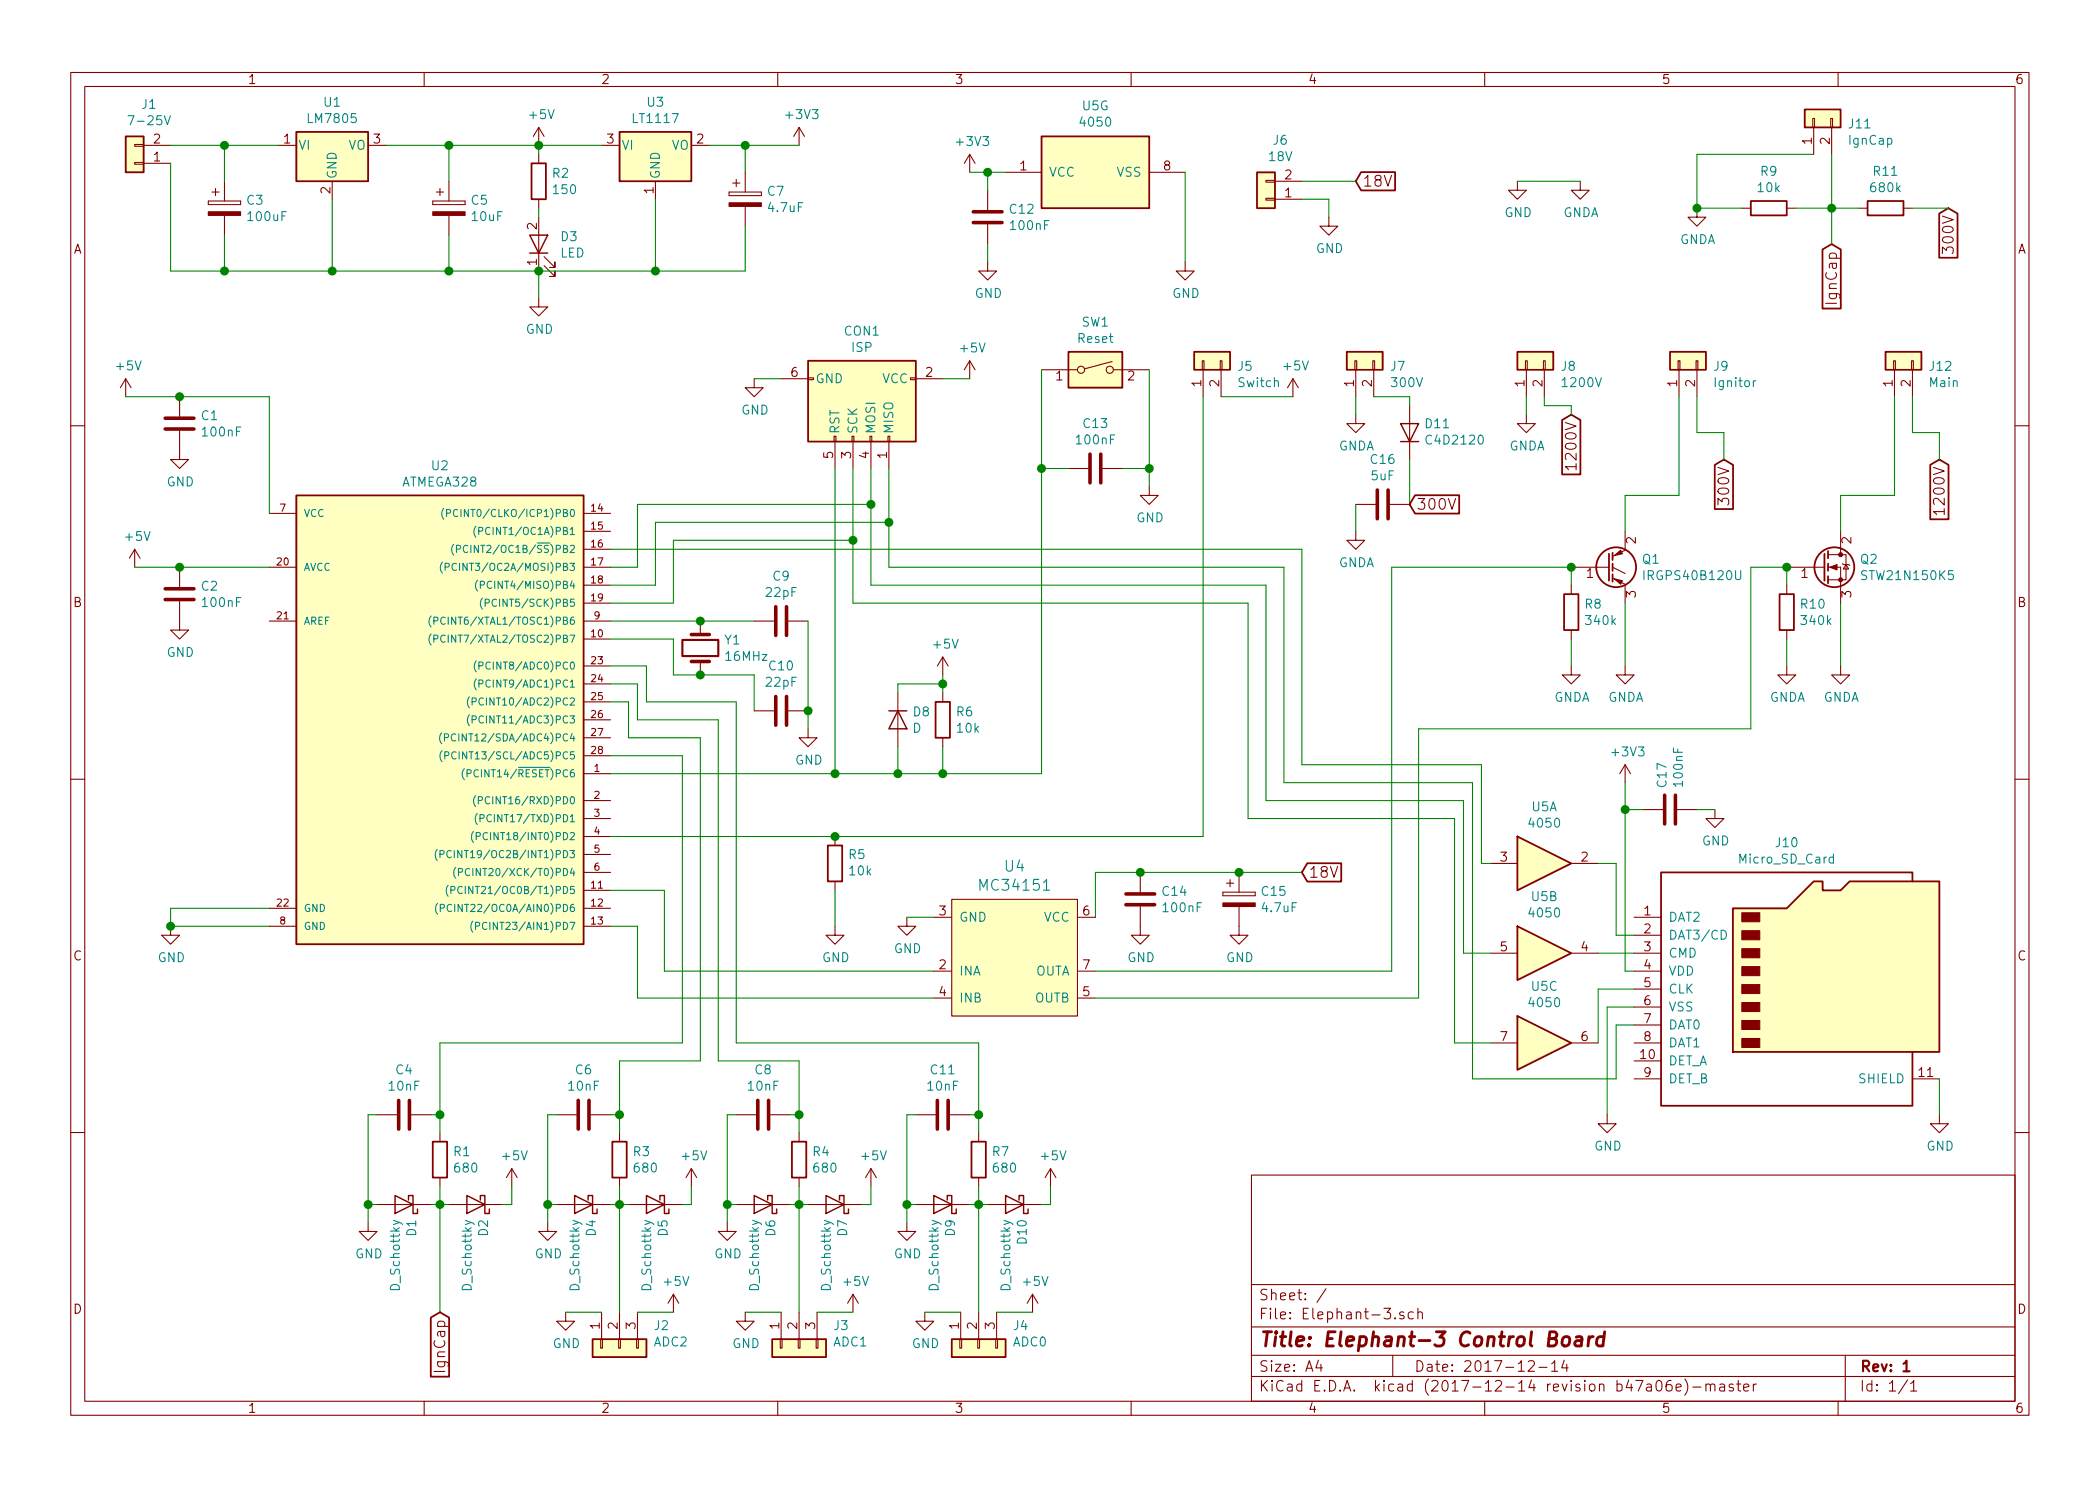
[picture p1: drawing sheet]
<svg xmlns="http://www.w3.org/2000/svg" width="297mm" height="210mm" viewBox="0 0 297 210" stroke-linecap="round" stroke-linejoin="round" font-family="sans-serif">
<g fill="none" stroke="#840000" stroke-width=".15">
<path d="M10 10.3h277v189.9h-277zM12 12.2h273v186.1h-273zM60 10.3v1.9M76.2 18l-.8 1.3M76.2 18v2.6M76.2 18l.8 1.3M110 10.3v1.9M113 18v2.6M113 18l-.7 1.3M113 18l.8 1.3M160 10.3v1.9M210 10.3v1.9"/>
<path d="M256.4 16.8h.3v1.2h-.3zM256.5 18v3.8M259 16.8h.2v1.2h-.2zM259.1 18v3.8M260 10.3v1.9M19 20.4h1.3v.3h-1.3zM19 23h1.3v.2h-1.3zM20.3 23.1h3.8M20.3 20.6h3.8M29.5 28.4v.6zM29.5 29h4.5zM29.5 28.4h4.5z"/>
<path d="M30 27.2h1M30.5 26.7v1M31.7 25.6v2.8M31.7 30.5v2.8M34 28.4v.6zM39.4 20.6h2.5M47 25.6v2.6M52.1 20.6h2.5M61.2 28.4v.6zM61.2 29h4.6zM61.2 28.4h4.6zM61.7 27.2h1"/>
<path d="M62.2 26.7v1M63.5 25.6v2.8M63.5 30.5v2.8M65.8 28.4v.6zM76.2 21.8v1.3M76.2 28.2v1.3M76.2 30.7v7.6M77 37.6l1.5 1.5v-.8v.8h-.8M77 36.3l1.5 1.5v-.7v.7h-.8M85.1 20.6h2.5M92.7 25.6v2.6M97.8 20.6h2.5"/>
<path d="M103.1 27.2v.5zM103.1 27.7h4.6zM103.1 27.2h4.6zM103.6 25.9h1M104.1 25.4v1M105.4 24.4v2.8M105.4 29.2v2.8M107.7 27.2v.5zM137.2 21.8v2.6M137.2 21.8l-.8 1.3M137.2 21.8l.7 1.3M139.7 37.1v1.2h1.3l-1.3 1.3-1.3-1.3h1.3"/>
<path d="M139.7 26.9v2.8M139.7 31.7v2.8M142.2 24.4h5.1M162.6 24.4h5M167.6 37.1v1.2h1.3l-1.3 1.3-1.2-1.3h1.2M179.1 25.5h1.2v.3h-1.2zM179.1 28.1h1.2v.2h-1.2zM180.3 28.2h3.8M180.3 25.6h3.8M188 30.7v1.3h1.2l-1.2 1.3-1.3-1.3h1.3M214.6 25.6v1.3h1.3l-1.3 1.3-1.2-1.3h1.2M223.5 25.6v1.3h1.3l-1.3 1.3-1.3-1.3h1.3"/>
<path d="M240 29.5v1.2h1.3l-1.3 1.3-1.2-1.3h1.2M246.4 29.5h1.2M252.7 29.5h1.3M262.9 29.5h1.3M269.2 29.5h1.3M17.8 53.6l-.8 1.3M17.8 53.6v2.5M17.8 53.6l.7 1.3M25.4 56.1v2.8M76.2 42.2v1.2h1.3l-1.3 1.3-1.3-1.3h1.3M106.7 53.6v1.3h1.2l-1.2 1.2-1.3-1.2h1.3M110.5 53.6h3.8"/>
<path d="M114.3 53.5h.8v.2h-.8zM128.8 53.5h.7v.2h-.7zM129.5 53.6h3.8M137.2 51l-.8 1.3M137.2 51v2.6M137.2 51l.7 1.3M147.3 52.3h5.1M157.3 51.1l-3.9 1.1M157.5 52.3h5.1M170.1 51h.2v1.3h-.2zM170.2 52.3v3.8M172.6 51h.2v1.3h-.2z"/>
<path d="M172.7 52.3v3.8M182.9 53.6l-.8 1.3M182.9 53.6v2.5M182.9 53.6l.7 1.3M191.6 51h.3v1.3h-.3zM191.8 58.7v1.2h1.2l-1.2 1.3-1.3-1.3h1.3M191.8 52.3v3.8M194.2 51h.2v1.3h-.2zM194.3 52.3v3.8M199.4 57.4v7.6M215.8 51h.2v1.3h-.2zM215.9 58.7v1.2h1.3l-1.3 1.3-1.3-1.3h1.3"/>
<path d="M215.9 52.3v3.8M218.3 51h.3v1.3h-.3zM218.4 52.3v3.8M237.4 51h.2v1.3h-.2zM237.5 52.3v3.8M239.9 51h.3v1.3h-.3zM240 52.3v3.8M267.8 51h.3v1.3h-.3zM268 52.3v3.8M270.4 51h.2v1.3h-.2zM270.5 52.3v3.8M10 60.2h2"/>
<path d="M19 77.7l-.7 1.3M19 77.7v2.6M19 77.7l.8 1.3M25.4 61v4h1.3l-1.3 1.3-1.3-1.3h1.3M38.1 72.6h3.8M82.5 72.6h3.9M82.5 75.2h3.9M82.5 77.7h3.9M118 61.7h.2v.8h-.2zM118.1 62.5v3.8M120.5 61.7h.3v.8h-.3zM120.6 62.5v3.8"/>
<path d="M123.1 61.7h.2v.8h-.2zM123.2 62.5v3.8M125.6 61.7h.3v.8h-.3zM125.7 62.5v3.8M151.1 66.3h2.8M156 66.3h2.7M162.6 68.8v1.3h1.2l-1.2 1.3-1.3-1.3h1.3M191.8 75.2v1.2h1.2l-1.2 1.3-1.3-1.3h1.3M191.8 71.4h2.8M196.6 71.4h2.8M222.9 66h-1.5l.4 .5M222.9 65.6v.9"/>
<path d="M229.9 77.8l-1.8 .9M229.9 75.2v2.5M258.6 78.5h1.7M260.3 78.5h.8v3.5h-2.5M260.3 75.2v3.3M260.6 79.8l.1 .1h.8l.1 .1M261.1 79.9l.4 .6h-.8zM275 72.4h-1.5l.4 .4M275 72v.8M285 60.2h2M25.4 85.1v4h1.3l-1.3 1.3-1.3-1.3h1.3M25.4 80.3v2.8"/>
<path d="M38.1 87.9h3.8M38.1 80.3h3.8M82.5 87.9h3.9M82.5 90.4h3.9M82.5 80.3h3.9M82.5 94.2h3.9M82.5 96.8h3.9M82.5 99.3h3.9M82.5 82.8h3.9M82.5 85.3h3.9M99.1 87.9v1.9M99.1 93.6v1.9"/>
<path d="M106.7 87.9h2.8M111.5 87.9h2.8M127 98v7.7M133.3 93v2.5M133.3 98v1.3M133.3 93l-.7 1.2M133.3 93l.8 1.2M222.2 94.2v1.3h1.3l-1.3 1.3-1.2-1.3h1.2M222.2 80.3h5.4M222.2 82.8v1.3M222.2 89.1v1.3M228.1 81.8l1.8 .9"/>
<path d="M228.1 80.3l1.8 .8M229.9 94.2v1.3h1.2l-1.2 1.3-1.3-1.3h1.3M229.9 82.8v2.5M252.7 94.2v1.3h1.3l-1.3 1.3-1.2-1.3h1.2M252.7 80.3h5.1M252.7 82.8v1.3M252.7 89.1v1.3M257.9 80.3h.2M258.6 80.3h1.7v5M260.3 94.2v1.3h1.3l-1.3 1.3-1.2-1.3h1.2M10 110.3h2M82.5 109.5h3.9"/>
<path d="M82.5 113.3h3.9M82.5 115.8h3.9M82.5 118.4h3.9M82.5 101.8h3.9M82.5 104.4h3.9M82.5 106.9h3.9M106.7 100.6h2.8M111.5 100.6h2.8M114.3 103.1v1.3h1.3l-1.3 1.3-1.3-1.3h1.3M118.1 118.4v1.2M133.3 104.4v1.3M229.9 108.2v2.5"/>
<path d="M229.9 108.2l-.8 1.3M229.9 108.2l.7 1.3M232.4 114.5h2.8M237.2 114.5h2.8M242.6 114.5v1.3h1.2l-1.2 1.3-1.3-1.3h1.3M285 110.3h2M24.1 131.1v1.2h1.3l-1.3 1.3-1.2-1.3h1.2M38.1 131.1h3.8M38.1 128.5h3.8M82.5 120.9h3.9M82.5 123.4h3.9M82.5 131.1h3.9"/>
<path d="M82.5 126h3.9M82.5 128.5h3.9M118.1 131.1v1.2h1.3l-1.3 1.3-1.3-1.3h1.3M118.1 124.7v1.3M128.3 129.8v1.3h1.2l-1.2 1.2-1.3-1.2h1.3M132.1 137.4h2.5M132.1 129.8h2.5M134.6 127.2h17.8v16.6h-17.8zM152.4 137.4h2.5M152.4 129.8h2.5M161.3 128.3v4h1.3l-1.3 1.3-1.3-1.3h1.3M161.3 123.4v2.8"/>
<path d="M173 126.2v.5zM173 126.7h4.5zM173 126.2h4.5zM173.5 125h1M174 124.5v1M175.3 128.3v4h1.2l-1.2 1.3-1.3-1.3h1.3M175.3 123.4v2.8M177.5 126.2v.5zM210.8 122.2h3.8M210.8 134.9h3.8M222.2 122.2h3.9M222.2 134.9h3.9"/>
<path d="M231.1 137.4h3.8M231.1 129.8h3.8M231.1 134.9h3.8M231.1 132.3h3.8M231.1 139.9h3.8M53.3 157.7h2.8M58.2 157.7h2.8M78.7 157.7h2.8M83.6 157.7h2.8M104.1 157.7h2.8M109 157.7h2.8M129.5 157.7h2.8"/>
<path d="M132.1 141.2h2.5M134.4 157.7h2.8M152.4 141.2h2.5M210.8 147.6h3.8M222.2 147.6h3.9M227.3 157.7v1.3h1.3l-1.3 1.3-1.2-1.3h1.2M231.1 147.6h3.8M231.1 142.5h3.8M231.1 145h3.8M231.1 152.6h3.8M231.1 150.1h3.8M270.5 152.6h3.8"/>
<path d="M274.3 157.7v1.3h1.3l-1.3 1.3-1.3-1.3h1.3M10 160.2h2M52.1 173v1.2h1.2l-1.2 1.3-1.3-1.3h1.3M53.3 170.4h7.7M62.2 160.3v1.2M62.2 166.6v1.3M63.5 170.4h7.6M72.4 165.3l-.8 1.3M72.4 165.3v2.6M72.4 165.3l.8 1.3M77.5 173v1.2h1.2l-1.2 1.3-1.3-1.3h1.3M78.7 170.4h7.7"/>
<path d="M87.6 160.3v1.2M87.6 166.6v1.3M88.9 170.4h7.6M97.8 165.3l-.8 1.3M97.8 165.3v2.6M97.8 165.3l.8 1.3M102.9 173v1.2h1.2l-1.2 1.3-1.3-1.3h1.3M104.1 170.4h7.7M113 160.3v1.2M113 166.6v1.3M114.3 170.4h7.6M123.2 165.3v2.6"/>
<path d="M123.2 165.3l-.8 1.3M123.2 165.3l.8 1.3M128.3 173v1.2h1.2l-1.2 1.3-1.3-1.3h1.3M129.5 170.4h7.7M138.4 160.3v1.2M138.4 166.6v1.3M139.7 170.4h7.6M148.6 165.3l-.8 1.3M148.6 165.3v2.6M148.6 165.3l.8 1.3M177 166.3h108v32h-108zM285 160.2h2"/>
<path d="M60 198.3v1.9M80 185.7v1.2h1.3l-1.3 1.3-1.3-1.3h1.3M85 189.5h.2v1.2h-.2zM85.1 185.7v3.8M87.5 189.5h.3v1.2h-.3zM87.6 185.7v3.8M90 189.5h.3v1.2h-.3zM90.2 185.7v3.8M95.2 183.1l-.7 1.3M95.2 183.1v2.6M95.2 183.1l.8 1.3M105.4 185.7v1.2h1.3l-1.3 1.3-1.3-1.3h1.3"/>
<path d="M110 198.3v1.9M110.4 189.5h.2v1.2h-.2zM110.5 185.7v3.8M112.9 189.5h.3v1.2h-.3zM113 185.7v3.8M115.4 189.5h.3v1.2h-.3zM115.6 185.7v3.8M120.6 183.1v2.6M120.6 183.1l-.7 1.3M120.6 183.1l.8 1.3M130.8 185.7v1.2h1.3l-1.3 1.3-1.3-1.3h1.3M135.8 189.5h.2v1.2h-.2z"/>
<path d="M135.9 185.7v3.8M138.3 189.5h.3v1.2h-.3zM138.4 185.7v3.8M140.8 189.5h.3v1.2h-.3zM141 185.7v3.8M146 183.1l-.7 1.3M146 183.1v2.6M146 183.1l.8 1.3M160 198.3v1.9M177 194.8h108M177 191.8h108M177 187.8h108"/>
<path d="M177 181.8h108M186.5 192.5l-.4 1h1M186.8 193v1M187.6 182.3l-1.3 2M197 191.8v3M197.3 186.5h.1l-.1 .1v-.1v.1M198.6 185.7a.37 .37 0 0 0-.6 .1v.1a.54 .54 0 0 0 .6 .3v.1v.2l-.2 .1-.4-.1M199.9 185.7l-.4-.1-.3 .3 .1 .6 .2 .1 .4-.1M200.6 185.7a.38 .38 0 0 1 .6 .1v.8M200.6 185.1v1.5M210 198.3v1.9M216.2 192.7l.2-.2 .5 .1a.4 .4 0 0 1 .1 .6l-.9 .8h.9"/>
<path d="M217.7 193.5h1.1M219.5 193l.4-.5v1.5M219.5 194h.8M221.3 192.5l-.4 1h.9M221.6 193v1M232.9 195.9l.2-.1 .4 .1 .1 .9M233.6 196.2l-.5 .1-.2 .2v.2l.2 .1 .5-.1M234.4 195.4a.37 .37 0 0 1 .6 .2l.1 .3a.72 .72 0 0 1-.4 .9l-.3-.1a1.14 1.14 0 0 1 0-1.3zM236.4 195.3a.59 .59 0 0 0-.7 .7v.7a.48 .48 0 0 0 .8-.2l-.1-.5a.51 .51 0 0 0-.7 0v.2M237.1 196.3l.7-.1-.1-.3-.4-.1-.2 .2 .1 .7 .1 .1 .4-.1M238.3 195.1a1.71 1.71 0 0 1 0 2.3M239.4 196.3h1.2"/>
<path d="M241.3 196a.38 .38 0 0 1 .6 0v.8M241.3 195.8v1M241.9 196l.2-.2 .4 .1 .1 .9M243.3 195.9l.1-.1 .5 .1v.9M243.9 196.2l-.5 .1a.29 .29 0 0 0-.2 .2 .29 .29 0 0 0 .2 .3l.5-.1M245.1 195.9l-.3-.1-.2 .3a.48 .48 0 0 0 .5 .3l.1 .1-.1 .2-.1 .1-.4-.1M245.6 195.8h.6M245.9 195.3v1.3v.1l.3 .1M246.6 196.3l.8-.1-.1-.3-.4-.1-.3 .2 .1 .7 .2 .1 .4-.1M248 195.8v1M248.4 195.8l-.3 .1-.1 .2M260 198.3v1.9"/>
<path d="M261 191.8v6.5M269.8 195.2l-1.2 2M270.3 195.8l.3-.3 .1-.2v1.5M270.3 196.8h.8"/>
<circle cx="152.9" cy="52.3" r=".51"/>
<circle cx="157" cy="52.3" r=".51"/>
</g>
<path d="M96.5 90.5h5.1v2.3h-5.1zM269.2 193l.5-.5v1.5M269.2 194h.9" fill="none" stroke="#840000" stroke-width=".3"/>
<path d="M221.2 189.2a.51 .51 0 0 1 .8 .3v.6a.54 .54 0 0 1-.6 .4 .54 .54 0 0 1-.5-.4l.1-.6zM223 189.2l.2-.1 .5 .1-.1 1.2M223.8 189.6l-.2 .1h-.5a.4 .4 0 0 0-.4 .3 .4 .4 0 0 0 .3 .4h.5l.2-.1M224.8 189.1l-.2 1.3M225.3 189.1a.54 .54 0 0 0-.6 .4M226.9 189.2a.68 .68 0 0 0-1 .3l-.1 .6 .2 .2 .1 .1 .6-.1M227 188.4l-.3 2" fill="none" stroke="#840000" stroke-width=".41"/>
<g fill="#ffffc2" stroke="#ffffc2" stroke-width=".14">
<path d="M114.3 51h15.2v11.5h-15.2z"/>
<path d="M41.9 70.1h40.6v63.5h-40.6z"/>
<path d="M17.8 19.3h2.5v5.1h-2.5z"/>
<path d="M41.9 18.7h10.2v6.9h-10.2z"/>
<path d="M168.9 49.8h5.1v2.5h-5.1z"/>
<path d="M151.1 49.8h7.6v5.1h-7.6z"/>
<path d="M190.5 49.8h5.1v2.5h-5.1z"/>
<path d="M214.6 49.8h5.1v2.5h-5.1z"/>
<path d="M236.2 49.8h5.1v2.5h-5.1z"/>
<path d="M266.7 49.8h5.1v2.5h-5.1z"/>
<path d="M177.8 24.4h2.5v5.1h-2.5z"/>
<path d="M134.6 127.2h17.8v16.6h-17.8z"/>
<path d="M83.8 189.5h7.6v2.5h-7.6z"/>
<path d="M109.2 189.5h7.6v2.5h-7.6z"/>
<path d="M134.6 189.5h7.6v2.5h-7.6z"/>
<path d="M255.3 15.5h5v2.5h-5z"/>
<path d="M87.6 18.7h10.2v6.9h-10.2z"/>
<path d="M214.6 118.4l7.6 3.8-7.6 3.8z"/>
<path d="M214.6 131.1l7.6 3.8-7.6 3.8z"/>
<path d="M214.6 143.8l7.6 3.8-7.6 3.8z"/>
<path d="M147.3 19.3h15.3v10.2h-15.3z"/>
<path d="M245.1 128.5h7.6l3.8-3.8h1.3v1.3h2.5l1.3-1.3h12.7v24.1h-29.2z"/>
</g>
<g fill="none" stroke="#840000" stroke-width=".25">
<path d="M17.8 19.3h2.5v5.1h-2.5zM41.9 18.7h10.2v6.9h-10.2zM87.6 18.7h10.2v6.9h-10.2zM147.3 19.3h15.3v10.2h-15.3zM255.3 15.5h5v2.5h-5zM75.2 23.1h2v5.1h-2zM177.8 24.4h2.5v5.1h-2.5zM192.5 24.4h4.8v2.5h-4.8l-.7-1.3zM247.6 28.4h5.1v2.1h-5.1zM257.8 35.3l1.3-.8 1.3 .8v8.4h-2.6zM264.2 28.4h5v2.1h-5zM274.3 30.2l1.3-.7 1.3 .7v6.3h-2.6z"/>
<path d="M114.3 51h15.2v11.5h-15.2zM151.1 49.8h7.6v5.1h-7.6zM168.9 49.8h5.1v2.5h-5.1zM190.5 49.8h5.1v2.5h-5.1zM214.6 49.8h5.1v2.5h-5.1zM221 59.4l1.2-.7 1.3 .7v7.7h-2.5zM236.2 49.8h5.1v2.5h-5.1zM266.7 49.8h5.1v2.5h-5.1zM41.9 70.1h40.6v63.5h-40.6zM200.2 70.1h6.2v2.6h-6.2l-.8-1.3zM227.6 78.4v3.8M228.1 78.2v1"/>
<path d="M228.1 79.8v1M242.5 65.8l1.3-.8 1.3 .8v6.2h-2.6zM258.1 78.4v3.8M258.6 78v1M258.6 79.8v1M273 65.8l1.3-.8 1.3 .8v7.7h-2.6zM132.3 99.3h2.1v5.1h-2.1zM221.2 84.1h2.1v5h-2.1zM228.1 81.3v1M251.7 84.1h2v5h-2zM258.6 81.5v1M117.1 119.6h2v5.1h-2z"/>
<path d="M214.6 118.4l7.6 3.8-7.6 3.8zM184.9 122.1h4.8v2.6h-4.8l-.8-1.3zM214.6 131.1l7.6 3.8-7.6 3.8zM245.1 128.5h7.6l3.8-3.8h1.3v1.3h2.5l1.3-1.3h12.7v24.1h-29.2zM270.5 124.7v-1.3h-35.6v33.1h35.6v-7.7M214.6 143.8l7.6 3.8-7.6 3.8zM61.2 161.5h2v5.1h-2zM86.6 161.5h2v5.1h-2zM112 161.5h2v5.1h-2zM137.4 161.5h2v5.1h-2zM60.9 186.4l1.3-.7 1.3 .7v8.4h-2.6zM83.8 189.5h7.6v2.5h-7.6z"/>
<path d="M109.2 189.5h7.6v2.5h-7.6zM134.6 189.5h7.6v2.5h-7.6z"/>
<circle cx="228.6" cy="80.3" r="2.82"/>
<circle cx="259.5" cy="80.3" r="2.82"/>
</g>
<g fill="none" stroke="#008400" stroke-width=".15">
<path d="M24.1 23.1v15.2h81.3v-6.3M24.1 20.6h15.3M31.7 20.6v5M31.7 33.3v5M47 28.2v10.1M54.6 20.6h30.5M63.5 20.6v5M63.5 33.3v5M76.2 20.6v1.2M76.2 29.5v1.2M76.2 38.3v3.9M92.7 28.2v10.1"/>
<path d="M100.3 20.6h12.7M105.4 20.6v3.8M137.2 24.4h5M139.7 24.4v2.5M139.7 34.5v2.6M167.6 24.4v12.7M184.1 25.6h7.7M184.1 28.2h3.9v2.5M214.6 25.6h8.9M254 29.5h8.9M256.5 21.8h-16.5v7.7h6.4M259.1 21.8v12.7"/>
<path d="M270.5 29.5h5.1M17.8 56.1h20.3v16.5M106.7 53.6h3.8M133.3 53.6h3.9M147.3 52.3v57.2h-60.9M162.6 52.3v16.5M170.2 56.1v62.3h-83.8M172.7 56.1h10.2M191.8 56.1v2.6M194.3 56.1h5.1v1.3M215.9 56.1v2.6M218.4 56.1v1.3h3.8v1.3"/>
<path d="M237.5 56.1v14h-7.6v5.1M240 56.1v5.1h3.8v3.8M268 56.1v14h-7.7v5.1M270.5 56.1v5.1h3.8v3.8M86.4 77.7h97.7v30.5h25.4v14h1.3M118.1 66.3v43.2M120.6 76.4h-25.4v8.9h-8.8M120.6 66.3v19h55.9v30.5h29.2v31.8h5.1M123.2 71.4h-33v8.9h-3.8M123.2 66.3v16.5h55.9v30.5h27.9v21.6h3.8M125.7 66.3v14h55.9v30.4h26.7v41.9h20.3v-7.6h2.5M125.7 73.9h-33v8.9h-6.3"/>
<path d="M147.3 66.3h3.8M158.7 66.3h3.9M191.8 71.4v3.8M199.4 65v6.4M19 80.3h19.1M86.4 96.8h3.8v5h11.4v48.3h11.4v10.2M86.4 90.4h8.8v5.1h11.5v5.1M86.4 87.9h20.3M86.4 99.3h2.5v5.1h10.2v45.7h-11.5v10.2M86.4 94.2h5v5.1h12.7v48.3h34.3v12.7M114.3 87.9v15.2M133.3 95.5v2.5"/>
<path d="M133.3 96.8h-6.3v1.2M222.2 82.8v-2.5h-25.4v57.1h-41.9M222.2 90.4v3.8M229.9 85.3v8.9M252.7 82.8v-2.5h-5.1v22.8h-46.9v38.1h-45.8M252.7 90.4v3.8M260.3 85.3v8.9M86.4 106.9h10.1v40.7h-34.3v12.7M127 105.7v3.8M133.3 105.7v3.8M229.9 110.7v26.7h1.2M229.9 114.5h2.5"/>
<path d="M240 114.5h2.6M38.1 128.5h-14v2.6h14M86.4 131.1h3.8v10.1h41.9M86.4 126h7.6v11.4h38.1M118.1 126v5.1M128.3 129.8h3.8M184.1 123.4h-29.2v6.4M226.1 122.2h2.5v10.1h2.5M226.1 134.9h5M231.1 139.9h-5v7.7M53.3 157.7h-1.2v15.3M61 157.7h1.2"/>
<path d="M78.7 157.7h-1.2v15.3M86.4 157.7h1.2M104.1 157.7h-1.2v15.3M111.8 157.7h1.2M129.5 157.7h-1.2v15.3M137.2 157.7h1.2M231.1 142.5h-3.8v15.2M274.3 152.6v5.1M52.1 170.4h1.2M61 170.4h2.5M62.2 167.9v17.8M72.4 167.9v2.5h-1.3"/>
<path d="M77.5 170.4h1.2M86.4 170.4h2.5M87.6 167.9v17.8M97.8 167.9v2.5h-1.3M102.9 170.4h1.2M111.8 170.4h2.5M113 167.9v17.8M123.2 167.9v2.5h-1.3M128.3 170.4h1.2M137.2 170.4h2.5M138.4 167.9v17.8M148.6 167.9v2.5h-1.3"/>
<path d="M80 185.7h5.1M90.2 185.7h5M105.4 185.7h5.1M115.6 185.7h5M130.8 185.7h5.1M141 185.7h5"/>
</g>
<g fill="#008400" stroke="#008400" stroke-width=".25">
<circle cx="24.1" cy="131.1" r=".51"/>
<circle cx="25.4" cy="56.1" r=".51"/>
<circle cx="47" cy="38.3" r=".51"/>
<circle cx="31.8" cy="38.3" r=".51"/>
<circle cx="63.5" cy="38.3" r=".51"/>
<circle cx="76.2" cy="20.6" r=".51"/>
<circle cx="63.5" cy="20.6" r=".51"/>
<circle cx="31.8" cy="20.6" r=".51"/>
<circle cx="99.1" cy="87.9" r=".51"/>
<circle cx="99.1" cy="95.5" r=".51"/>
<circle cx="114.3" cy="100.6" r=".51"/>
<circle cx="118.1" cy="109.5" r=".51"/>
<circle cx="133.4" cy="109.5" r=".51"/>
<circle cx="162.6" cy="66.3" r=".51"/>
<circle cx="147.3" cy="66.3" r=".51"/>
<circle cx="133.4" cy="96.8" r=".51"/>
<circle cx="127" cy="109.5" r=".51"/>
<circle cx="25.4" cy="80.3" r=".51"/>
<circle cx="222.3" cy="80.3" r=".51"/>
<circle cx="252.7" cy="80.3" r=".51"/>
<circle cx="77.5" cy="170.4" r=".51"/>
<circle cx="87.6" cy="170.4" r=".51"/>
<circle cx="102.9" cy="170.4" r=".51"/>
<circle cx="113" cy="170.4" r=".51"/>
<circle cx="128.3" cy="170.4" r=".51"/>
<circle cx="138.4" cy="170.4" r=".51"/>
<circle cx="240" cy="29.5" r=".51"/>
<circle cx="259.1" cy="29.5" r=".51"/>
<circle cx="52.1" cy="170.4" r=".51"/>
<circle cx="62.2" cy="170.4" r=".51"/>
<circle cx="138.4" cy="157.7" r=".51"/>
<circle cx="113" cy="157.7" r=".51"/>
<circle cx="87.6" cy="157.7" r=".51"/>
<circle cx="62.2" cy="157.7" r=".51"/>
<circle cx="105.4" cy="20.6" r=".51"/>
<circle cx="92.7" cy="38.3" r=".51"/>
<circle cx="76.2" cy="38.3" r=".51"/>
<circle cx="139.7" cy="24.4" r=".51"/>
<circle cx="118.1" cy="118.4" r=".51"/>
<circle cx="161.3" cy="123.4" r=".51"/>
<circle cx="175.3" cy="123.4" r=".51"/>
<circle cx="123.2" cy="71.4" r=".51"/>
<circle cx="125.7" cy="73.9" r=".51"/>
<circle cx="120.7" cy="76.4" r=".51"/>
<circle cx="229.9" cy="114.5" r=".51"/>
</g>
<g fill="none" stroke="#008484" stroke-width=".15">
<path d="M18.1 16.4h.8l-.5 1.2M23.2 16.4l.5 1.2 .4-1.2M248.4 53.9h-.3l-.1 .2M62.6 79.5a1.13 1.13 0 0 0 0 1.6M62.8 71.9a1.2 1.2 0 0 0 0 1.6M63.2 72.6h.5v-.4l-.5-.1v1M64.2 77a1.13 1.13 0 0 0 0 1.6M64.6 77.7l.4-.1 .2-.1-.1-.3h-.5v1M64.6 79.8a.47 .47 0 0 0-.7 .4 .47 .47 0 0 0 .6 .5l.1-.1M64.7 72.2a.4 .4 0 0 0-.4 0 .4 .4 0 0 0-.2 .4 .37 .37 0 0 0 .2 .4 .37 .37 0 0 0 .4 0M66.2 77.2a.49 .49 0 0 0-.7 .4 .49 .49 0 0 0 .5 .6l.2-.1M67.3 74.5a1.2 1.2 0 0 0 0 1.5"/>
<path d="M67.7 75.2l.5-.1v-.4l-.5-.1v1M61 87.2a1.13 1.13 0 0 0 0 1.5M61 89.7a1.13 1.13 0 0 0 0 1.6M61.4 87.9l.4-.1 .2-.2-.1-.2-.5-.1v1M61.4 90.4l.4-.1 .2-.1-.1-.3h-.5v1M63 87.4a.47 .47 0 0 0-.7 .4 .47 .47 0 0 0 .6 .5l.1-.1M63 89.9a.47 .47 0 0 0-.7 .4 .47 .47 0 0 0 .6 .5h.1M63 80.2h.4l.2-.2-.1-.2-.5-.1v1M66.4 98.6a1.2 1.2 0 0 0 0 1.5M66.8 99.3l.5-.1 .1-.1-.1-.3-.5-.1v1.1M67.4 93.5a1.2 1.2 0 0 0 0 1.6M67.4 96.1a1.2 1.2 0 0 0 0 1.5"/>
<path d="M67.6 82.1a1.13 1.13 0 0 0 0 1.5M67.7 94.2h.5l.1-.5h-.6v1M67.7 96.7h.5l.1-.4-.6-.1v1M67.9 82.8l.5-.1 .1-.1v-.3l-.6-.1v1.1M68.2 84.6a1.13 1.13 0 0 0 0 1.6M68.6 85.3h.5l.1-.2v-.2l-.6-.1v1M62.5 103.7a1.13 1.13 0 0 0 0 1.5M62.5 106.2a1.13 1.13 0 0 0 0 1.6M62.9 104.4l.4-.1 .1-.1v-.3l-.5-.1v1M62.9 106.9h.5l.1-.2-.1-.3h-.5v1M64.5 103.9a.47 .47 0 0 0-.7 .4 .47 .47 0 0 0 .6 .5l.1-.1M64.5 106.4a.47 .47 0 0 0-.6 .5 .47 .47 0 0 0 .6 .4"/>
<path d="M65.7 108.8a1.13 1.13 0 0 0 0 1.5M66.1 109.4h.4l.1-.2v-.2l-.5-.1v1M66.4 101.1a1.2 1.2 0 0 0 0 1.6M66.8 101.8h.5l.1-.2-.1-.2-.5-.1v1M67 117.6a1.2 1.2 0 0 0 0 1.6M67.3 112.6a1.2 1.2 0 0 0 0 1.5M67.4 118.3h.4l.1-.2v-.2l-.5-.1v1M67.5 115.1a1.2 1.2 0 0 0 0 1.6M67.7 113.3l.4-.1 .1-.2v-.2l-.5-.1v1M67.9 115.8l.5-.1 .1-.1-.1-.3h-.5v1M61.8 120.2a1.2 1.2 0 0 0 0 1.5M61.9 127.8a1.2 1.2 0 0 0 0 1.6"/>
<path d="M62.2 120.9l.5-.1 .1-.1v-.3l-.6-.1v1.1M62.3 128.5l.5-.1 .1-.1-.1-.3h-.5v1M63.4 125.3a1.2 1.2 0 0 0 0 1.5M63.8 126l.5-.1 .1-.2-.1-.2-.5-.1v1M63.8 120.4a.47 .47 0 0 0-.6 .4 .47 .47 0 0 0 .6 .5M63.9 128a.47 .47 0 0 0-.7 .4 .47 .47 0 0 0 .6 .5h.1M64.5 122.7a1.2 1.2 0 0 0 0 1.6M64.8 123.4h.5l.1-.2v-.2l-.6-.1v1M65.4 125.5a.47 .47 0 0 0-.7 .4 .47 .47 0 0 0 .6 .5l.1-.1M66.4 123a.47 .47 0 0 0-.6 .4 .47 .47 0 0 0 .6 .4M66.9 130.3a1.2 1.2 0 0 0 0 1.6M67.3 131h.4l.1-.2v-.2l-.5-.1v1"/>
<path d="M147.6 126h.9M243.5 131.6a.64 .64 0 0 1 .7 .7 .64 .64 0 0 1-.7 .6zM259.3 121.3h-.3l-.3 .2v.4l.2 .2h.4M259.3 120.8v1.3M55.7 172.7l1.1 .4 .1 .2M65.8 172.7l1.2 .4 .1 .2M81.1 172.7l1.1 .4 .1 .2M91.2 172.7l1.2 .4 .1 .2M106.5 172.7l1.1 .4 .1 .2M116.6 172.7l1.2 .4 .1 .2M131.9 172.7l1.1 .4 .1 .2M142 172.7l1.2 .4 .1 .2"/>
</g>
<g fill="none" stroke="#840000" stroke-width=".51">
<path d="M137.7 31.5h4M137.7 30h4M23.4 59.2h4M23.4 60.7h4M154.2 64.3v4M155.7 64.3v4M194.8 69.3v4.1M196.3 69.3v4.1M23.4 84.8h4M23.4 83.3h4M97.8 89.8h2.5M97.8 93.6h2.5"/>
<path d="M109.7 85.8v4.1M109.7 98.5v4.1M111.3 85.8v4.1M111.3 98.5v4.1M235.5 112.5v4.1M237 112.5v4.1M159.3 128h4M159.3 126.5h4M56.4 155.7v4.1M57.9 155.7v4.1M81.8 155.7v4.1M83.3 155.7v4.1"/>
<path d="M107.2 155.7v4.1M108.7 155.7v4.1M132.6 155.7v4.1M134.1 155.7v4.1"/>
</g>
<g fill="#840000" stroke="#840000" stroke-width=".15">
<path d="M61.2 30h4.6v.5h-4.6z"/>
<path d="M29.5 30h4.5v.5h-4.5z"/>
<path d="M173 127.8h4.5v.5h-4.5z"/>
<path d="M228.3 81.9l1.2 .3-.3 .5z"/>
<path d="M228.3 78.6l.9-.8 .3 .6z"/>
<path d="M258.8 80.3l1-.4v.7z"/>
<path d="M103.1 28.7h4.6v.5h-4.6z"/>
<path d="M246.4 146.9h2.5v1.3h-2.5z"/>
<path d="M246.4 144.4h2.5v1.3h-2.5z"/>
<path d="M246.4 141.9h2.5v1.2h-2.5z"/>
<path d="M246.4 139.3h2.5v1.3h-2.5z"/>
<path d="M246.4 136.8h2.5v1.2h-2.5z"/>
<path d="M246.4 134.2h2.5v1.3h-2.5z"/>
<path d="M246.4 131.7h2.5v1.3h-2.5z"/>
<path d="M246.4 129.2h2.5v1.2h-2.5z"/>
<circle cx="260.4" cy="82" r=".28"/>
<circle cx="260.4" cy="78.5" r=".28"/>
</g>
<g fill="none" stroke="#840000" stroke-width=".2">
<path d="M74.9 33.3h2.6l-1.3 2.5zM74.9 35.8h2.6M198.1 59.9h2.6l-1.3 2.6zM198.1 62.5h2.6M125.7 100.6h2.6M127 100.6l1.3 2.5h-2.6zM55.9 169.2l2.5 1.2-2.5 1.3zM57.8 169.8v-.6h.6v2.5h.7v-.6M66 169.2l2.6 1.2-2.6 1.3zM67.9 169.8v-.6h.7v2.5h.6v-.6M81.3 169.2l2.5 1.2-2.5 1.3zM83.2 169.8v-.6h.6v2.5h.7v-.6"/>
<path d="M91.4 169.2l2.6 1.2-2.6 1.3zM93.3 169.8v-.6h.7v2.5h.6v-.6M106.7 169.2l2.5 1.2-2.5 1.3zM108.6 169.8v-.6h.6v2.5h.7v-.6M116.8 169.2l2.6 1.2-2.6 1.3zM118.7 169.8v-.6h.7v2.5h.6v-.6M132.1 169.2l2.5 1.2-2.5 1.3zM134 169.8v-.6h.6v2.5h.7v-.6M142.2 169.2l2.6 1.2-2.6 1.3zM144.1 169.8v-.6h.7v2.5h.6v-.6"/>
</g>
<text font-size="2.8" fill="#840000" x="178" y="190.5">Title: Elephant-3 Control Board</text>
<g font-size="2.1" fill="#840000">
<text x="192.7" y="26.4">18V</text>
<text x="276.4" y="35.3" transform="rotate(-90 276.4 35.3)">300V</text>
<text x="259.8" y="42.6" transform="rotate(-90 259.8 42.6)">IgnCap</text>
<text x="223" y="65.7" transform="rotate(-90 223 65.7)">1200V</text>
<text x="244.6" y="70.9" transform="rotate(-90 244.6 70.9)">300V</text>
<text x="200.3" y="72.1">300V</text>
<text x="275.1" y="72.1" transform="rotate(-90 275.1 72.1)">1200V</text>
<text x="185.1" y="124.2">18V</text>
<text x="178" y="184">Sheet: /</text>
<text x="178" y="186.7">File: Elephant-3.sch</text>
<text x="63" y="193.8" transform="rotate(-90 63 193.8)">IgnCap</text>
<text x="178" y="196.9">KiCad E.D.A. kicad (2017-12-14 revision b47a06e)-master</text>
<text x="178" y="194.1">Size: A4</text>
<text x="200" y="194.1">Date: 2017-12-14</text>
<text x="263" y="194.1">Rev: 1</text>
<text x="263" y="196.9">Id: 1/1</text>
</g>
<g font-size="2.1" fill="#008484">
<text x="142.2" y="123.3">U4</text>
<text x="138.9" y="126">MC34151</text>
</g>
<g font-size="1.8" fill="#840000">
<text x="35" y="11.9">1</text>
<text x="85" y="11.9">2</text>
<text x="135" y="11.9">3</text>
<text x="185" y="11.9">4</text>
<text x="235" y="11.9">5</text>
<text x="285" y="11.9">6</text>
<text x="21.7" y="22.9">1</text>
<text x="21.7" y="20.3">2</text>
<text x="40.2" y="20.3">1</text>
<text x="52.9" y="20.3">3</text>
<text x="85.9" y="20.3">3</text>
<text x="98.6" y="20.3">2</text>
<text x="256.3" y="20.4" transform="rotate(-90 256.3 20.4)">1</text>
<text x="258.8" y="20.4" transform="rotate(-90 258.8 20.4)">2</text>
<text x="46.7" y="27.4" transform="rotate(-90 46.7 27.4)">2</text>
<text x="92.5" y="27.4" transform="rotate(-90 92.5 27.4)">1</text>
<text x="144.3" y="24.1">1</text>
<text x="164.6" y="24.1">8</text>
<text x="181.8" y="27.9">1</text>
<text x="181.8" y="25.4">2</text>
<text x="10.4" y="35.9">A</text>
<text x="75.9" y="32.5" transform="rotate(-90 75.9 32.5)">2</text>
<text x="285.4" y="35.9">A</text>
<text x="75.9" y="37.6" transform="rotate(-90 75.9 37.6)">1</text>
<text x="111.9" y="53.3">6</text>
<text x="131" y="53.3">2</text>
<text x="149.4" y="53.8">1</text>
<text x="159.5" y="53.8">2</text>
<text x="169.9" y="54.7" transform="rotate(-90 169.9 54.7)">1</text>
<text x="172.5" y="54.7" transform="rotate(-90 172.5 54.7)">2</text>
<text x="191.5" y="54.7" transform="rotate(-90 191.5 54.7)">1</text>
<text x="194.1" y="54.7" transform="rotate(-90 194.1 54.7)">2</text>
<text x="215.6" y="54.7" transform="rotate(-90 215.6 54.7)">1</text>
<text x="218.2" y="54.7" transform="rotate(-90 218.2 54.7)">2</text>
<text x="237.2" y="54.7" transform="rotate(-90 237.2 54.7)">1</text>
<text x="239.8" y="54.7" transform="rotate(-90 239.8 54.7)">2</text>
<text x="267.7" y="54.7" transform="rotate(-90 267.7 54.7)">1</text>
<text x="270.3" y="54.7" transform="rotate(-90 270.3 54.7)">2</text>
<text x="117.9" y="64.9" transform="rotate(-90 117.9 64.9)">5</text>
<text x="120.4" y="64.9" transform="rotate(-90 120.4 64.9)">3</text>
<text x="122.9" y="64.9" transform="rotate(-90 122.9 64.9)">4</text>
<text x="125.5" y="64.9" transform="rotate(-90 125.5 64.9)">1</text>
<text x="231.4" y="76.9" transform="rotate(-90 231.4 76.9)">2</text>
<text x="261.9" y="76.9" transform="rotate(-90 261.9 76.9)">2</text>
<text x="224.4" y="81.8">1</text>
<text x="254.8" y="81.8">1</text>
<text x="10.4" y="85.9">B</text>
<text x="231.4" y="84.6" transform="rotate(-90 231.4 84.6)">3</text>
<text x="261.9" y="84.6" transform="rotate(-90 261.9 84.6)">3</text>
<text x="285.4" y="85.9">B</text>
<text x="212.2" y="121.9">3</text>
<text x="223.7" y="121.9">2</text>
<text x="132.9" y="129.5">3</text>
<text x="153.2" y="129.5">6</text>
<text x="232.6" y="129.5">1</text>
<text x="10.4" y="135.9">C</text>
<text x="132.9" y="137.2">2</text>
<text x="153.2" y="137.2">7</text>
<text x="212.2" y="134.6">5</text>
<text x="223.7" y="134.6">4</text>
<text x="232.6" y="132.1">2</text>
<text x="232.6" y="134.6">3</text>
<text x="232.6" y="137.2">4</text>
<text x="285.4" y="135.9">C</text>
<text x="132.9" y="141">4</text>
<text x="153.2" y="141">5</text>
<text x="232.6" y="139.7">5</text>
<text x="232.6" y="142.2">6</text>
<text x="212.2" y="147.3">7</text>
<text x="223.7" y="147.3">6</text>
<text x="232.1" y="149.9">10</text>
<text x="232.6" y="144.8">7</text>
<text x="232.6" y="147.3">8</text>
<text x="232.6" y="152.4">9</text>
<text x="271.4" y="152.4">11</text>
<text x="10.4" y="185.9">D</text>
<text x="285.4" y="185.9">D</text>
<text x="84.8" y="188.1" transform="rotate(-90 84.8 188.1)">1</text>
<text x="87.4" y="188.1" transform="rotate(-90 87.4 188.1)">2</text>
<text x="89.9" y="188.1" transform="rotate(-90 89.9 188.1)">3</text>
<text x="110.2" y="188.1" transform="rotate(-90 110.2 188.1)">1</text>
<text x="112.8" y="188.1" transform="rotate(-90 112.8 188.1)">2</text>
<text x="115.3" y="188.1" transform="rotate(-90 115.3 188.1)">3</text>
<text x="135.6" y="188.1" transform="rotate(-90 135.6 188.1)">1</text>
<text x="138.2" y="188.1" transform="rotate(-90 138.2 188.1)">2</text>
<text x="140.7" y="188.1" transform="rotate(-90 140.7 188.1)">3</text>
<text x="35" y="199.9">1</text>
<text x="85" y="199.9">2</text>
<text x="135" y="199.9">3</text>
<text x="185" y="199.9">4</text>
<text x="235" y="199.9">5</text>
<text x="285" y="199.9">6</text>
</g>
<g font-size="1.8" fill="#008484">
<text x="18.7" y="17.7">7-25V</text>
<text x="20.1" y="15.4">J1</text>
<text x="43.8" y="17.4">LM7805</text>
<text x="45.9" y="15.1">U1</text>
<text x="75" y="16.9">+5V</text>
<text x="89.7" y="17.4">LT1117</text>
<text x="91.6" y="15.1">U3</text>
<text x="111.3" y="16.9">+3V3</text>
<text x="153" y="17.9">4050</text>
<text x="153.1" y="15.6">U5G</text>
<text x="42.2" y="21.2">VI</text>
<text x="49.3" y="21.2">VO</text>
<text x="87.9" y="21.2">VI</text>
<text x="95" y="21.2">VO</text>
<text x="135.5" y="20.7">+3V3</text>
<text x="179.5" y="22.8">18V</text>
<text x="180.1" y="20.5">J6</text>
<text x="261.6" y="18.2">J11</text>
<text x="261.6" y="20.5">IgnCap</text>
<text x="35" y="29">C3</text>
<text x="47.6" y="25.4" transform="rotate(-90 47.6 25.4)">GND</text>
<text x="66.7" y="29">C5</text>
<text x="78.2" y="25.2">R2</text>
<text x="78.4" y="27.5">150</text>
<text x="93.3" y="25.4" transform="rotate(-90 93.3 25.4)">GND</text>
<text x="108.6" y="27.7">C7</text>
<text x="148.3" y="25">VCC</text>
<text x="158" y="25">VSS</text>
<text x="248.7" y="27.2">10k</text>
<text x="249.1" y="24.9">R9</text>
<text x="264.7" y="27.2">680k</text>
<text x="265.1" y="24.9">R11</text>
<text x="35.2" y="31.3">100uF</text>
<text x="66.8" y="31.3">10uF</text>
<text x="79.4" y="34.1">D3</text>
<text x="108.8" y="30">4.7uF</text>
<text x="142.9" y="30.2">C12</text>
<text x="143.1" y="32.6">100nF</text>
<text x="186.1" y="35.8">GND</text>
<text x="212.8" y="30.7">GND</text>
<text x="221.1" y="30.7">GNDA</text>
<text x="237.6" y="34.5">GNDA</text>
<text x="79.2" y="36.4">LED</text>
<text x="74.4" y="47.2">GND</text>
<text x="119.5" y="47.5">CON1</text>
<text x="137.9" y="42.2">GND</text>
<text x="153" y="46.2">SW1</text>
<text x="165.8" y="42.2">GND</text>
<text x="16.6" y="52.4">+5V</text>
<text x="120.5" y="49.8">ISP</text>
<text x="135.9" y="49.9">+5V</text>
<text x="152.5" y="48.5">Reset</text>
<text x="175.2" y="52.5">J5</text>
<text x="181.7" y="52.4">+5V</text>
<text x="196.7" y="52.5">J7</text>
<text x="220.9" y="52.5">J8</text>
<text x="242.5" y="52.5">J9</text>
<text x="273" y="52.5">J12</text>
<text x="28.5" y="59.5">C1</text>
<text x="104.9" y="58.7">GND</text>
<text x="115.3" y="54.2">GND</text>
<text x="124.8" y="54.2">VCC</text>
<text x="175.2" y="54.8">Switch</text>
<text x="196.9" y="54.8">300V</text>
<text x="221.2" y="54.8">1200V</text>
<text x="242.7" y="54.8">Ignitor</text>
<text x="273" y="54.8">Main</text>
<text x="28.8" y="61.8">100nF</text>
<text x="118.7" y="61.5" transform="rotate(-90 118.7 61.5)">RST</text>
<text x="121.3" y="61.5" transform="rotate(-90 121.3 61.5)">SCK</text>
<text x="123.8" y="61.5" transform="rotate(-90 123.8 61.5)">MOSI</text>
<text x="126.4" y="61.5" transform="rotate(-90 126.4 61.5)">MISO</text>
<text x="152.4" y="62.9">100nF</text>
<text x="153.3" y="60.6">C13</text>
<text x="189.3" y="63.7">GNDA</text>
<text x="194" y="65.7">C16</text>
<text x="201.7" y="60.6">D11</text>
<text x="202" y="62.9">C4D2120</text>
<text x="213.4" y="63.7">GNDA</text>
<text x="23.6" y="68.8">GND</text>
<text x="56.9" y="68.9">ATMEGA328</text>
<text x="61.1" y="66.5">U2</text>
<text x="194" y="68">5uF</text>
<text x="17.8" y="76.5">+5V</text>
<text x="160.7" y="73.9">GND</text>
<text x="28.5" y="83.6">C2</text>
<text x="109.4" y="82.2">C9</text>
<text x="189.3" y="80.3">GNDA</text>
<text x="232.4" y="79.8">Q1</text>
<text x="232.9" y="82.1">IRGPS40B120U</text>
<text x="263.2" y="79.8">Q2</text>
<text x="263.6" y="82.1">STW21N150K5</text>
<text x="28.8" y="85.9">100nF</text>
<text x="108.4" y="84.5">22pF</text>
<text x="224.2" y="86.1">R8</text>
<text x="224.5" y="88.4">340k</text>
<text x="254.8" y="86.1">R10</text>
<text x="254.9" y="88.4">340k</text>
<text x="23.6" y="93">GND</text>
<text x="102.5" y="91.2">Y1</text>
<text x="102.8" y="93.5">16MHz</text>
<text x="108.9" y="94.9">C10</text>
<text x="132.1" y="91.8">+5V</text>
<text x="108.4" y="97.2">22pF</text>
<text x="129.2" y="101.4">D8</text>
<text x="135.3" y="101.4">R6</text>
<text x="219.8" y="99.3">GNDA</text>
<text x="227.4" y="99.3">GNDA</text>
<text x="250.3" y="99.3">GNDA</text>
<text x="257.9" y="99.3">GNDA</text>
<text x="129.1" y="103.7">D</text>
<text x="135.5" y="103.7">10k</text>
<text x="228.2" y="107">+3V3</text>
<text x="112.5" y="108.2">GND</text>
<text x="235.7" y="111.3" transform="rotate(-90 235.7 111.3)">C17</text>
<text x="238" y="111.1" transform="rotate(-90 238 111.1)">100nF</text>
<text x="216.5" y="117.1">4050</text>
<text x="216.7" y="114.8">U5A</text>
<text x="240.7" y="119.6">GND</text>
<text x="251.3" y="119.9">J10</text>
<text x="120.1" y="121.6">R5</text>
<text x="120.2" y="123.9">10k</text>
<text x="246.2" y="122.2">Micro_SD_Card</text>
<text x="135.6" y="130.4">GND</text>
<text x="147.7" y="130.4">VCC</text>
<text x="164.5" y="126.8">C14</text>
<text x="164.7" y="129.1">100nF</text>
<text x="178.5" y="126.8">C15</text>
<text x="178.6" y="129.1">4.7uF</text>
<text x="216.5" y="129.8">4050</text>
<text x="216.7" y="127.5">U5B</text>
<text x="236" y="130.4">DAT2</text>
<text x="22.3" y="136.1">GND</text>
<text x="116.3" y="136.1">GND</text>
<text x="126.4" y="134.9">GND</text>
<text x="159.5" y="136.1">GND</text>
<text x="173.4" y="136.1">GND</text>
<text x="236" y="133">DAT3/CD</text>
<text x="236" y="135.5">CMD</text>
<text x="135.6" y="138">INA</text>
<text x="135.6" y="141.9">INB</text>
<text x="146.4" y="141.9">OUTB</text>
<text x="146.4" y="138">OUTA</text>
<text x="216.5" y="142.5">4050</text>
<text x="216.7" y="140.2">U5C</text>
<text x="236" y="138">VDD</text>
<text x="236" y="140.6">CLK</text>
<text x="236" y="143.1">VSS</text>
<text x="236" y="145.7">DAT0</text>
<text x="236" y="148.2">DAT1</text>
<text x="55.1" y="154.3">10nF</text>
<text x="56" y="152">C4</text>
<text x="80.5" y="154.3">10nF</text>
<text x="81.4" y="152">C6</text>
<text x="105.9" y="154.3">10nF</text>
<text x="106.8" y="152">C8</text>
<text x="131.3" y="154.3">10nF</text>
<text x="131.7" y="152">C11</text>
<text x="236" y="153.3">DET_B</text>
<text x="236" y="150.7">DET_A</text>
<text x="263" y="153.3">SHIELD</text>
<text x="64.2" y="163.6">R1</text>
<text x="64.4" y="165.9">680</text>
<text x="71.2" y="164.2">+5V</text>
<text x="89.6" y="163.6">R3</text>
<text x="89.8" y="165.9">680</text>
<text x="96.6" y="164.2">+5V</text>
<text x="115" y="163.6">R4</text>
<text x="115.2" y="165.9">680</text>
<text x="122" y="164.2">+5V</text>
<text x="140.4" y="163.6">R7</text>
<text x="140.6" y="165.9">680</text>
<text x="147.4" y="164.2">+5V</text>
<text x="225.5" y="162.8">GND</text>
<text x="272.5" y="162.8">GND</text>
<text x="50.2" y="178">GND</text>
<text x="58.9" y="174.9" transform="rotate(-90 58.9 174.9)">D1</text>
<text x="69" y="174.9" transform="rotate(-90 69 174.9)">D2</text>
<text x="75.6" y="178">GND</text>
<text x="84.3" y="174.9" transform="rotate(-90 84.3 174.9)">D4</text>
<text x="94.4" y="174.9" transform="rotate(-90 94.4 174.9)">D5</text>
<text x="101" y="178">GND</text>
<text x="109.7" y="174.9" transform="rotate(-90 109.7 174.9)">D6</text>
<text x="119.8" y="174.9" transform="rotate(-90 119.8 174.9)">D7</text>
<text x="126.4" y="178">GND</text>
<text x="135.1" y="174.9" transform="rotate(-90 135.1 174.9)">D9</text>
<text x="145.2" y="176" transform="rotate(-90 145.2 176)">D10</text>
<text x="56.6" y="182.5" transform="rotate(-90 56.6 182.5)">D_Schottky</text>
<text x="66.7" y="182.5" transform="rotate(-90 66.7 182.5)">D_Schottky</text>
<text x="82" y="182.5" transform="rotate(-90 82 182.5)">D_Schottky</text>
<text x="92.1" y="182.5" transform="rotate(-90 92.1 182.5)">D_Schottky</text>
<text x="94" y="182">+5V</text>
<text x="107.4" y="182.5" transform="rotate(-90 107.4 182.5)">D_Schottky</text>
<text x="117.5" y="182.5" transform="rotate(-90 117.5 182.5)">D_Schottky</text>
<text x="119.4" y="182">+5V</text>
<text x="132.8" y="182.5" transform="rotate(-90 132.8 182.5)">D_Schottky</text>
<text x="142.9" y="182.5" transform="rotate(-90 142.9 182.5)">D_Schottky</text>
<text x="144.8" y="182">+5V</text>
<text x="78.2" y="190.7">GND</text>
<text x="92.5" y="190.5">ADC2</text>
<text x="92.6" y="188.2">J2</text>
<text x="103.6" y="190.7">GND</text>
<text x="117.9" y="190.5">ADC1</text>
<text x="118" y="188.2">J3</text>
<text x="129" y="190.7">GND</text>
<text x="143.3" y="190.5">ADC0</text>
<text x="143.4" y="188.2">J4</text>
</g>
<g font-size="1.4" fill="#840000">
<text x="39.6" y="72.4">7</text>
<text x="83.7" y="72.4">14</text>
<text x="83.7" y="74.9">15</text>
<text x="83.7" y="77.5">16</text>
<text x="39.2" y="80">20</text>
<text x="83.7" y="80">17</text>
<text x="83.7" y="82.5">18</text>
<text x="39.2" y="87.6">21</text>
<text x="83.7" y="85.1">19</text>
<text x="84.1" y="87.6">9</text>
<text x="83.7" y="90.2">10</text>
<text x="83.7" y="94">23</text>
<text x="83.7" y="96.5">24</text>
<text x="83.7" y="99.1">25</text>
<text x="83.7" y="101.6">26</text>
<text x="83.7" y="104.1">27</text>
<text x="83.7" y="106.7">28</text>
<text x="84.1" y="109.2">1</text>
<text x="84.1" y="113">2</text>
<text x="84.1" y="115.6">3</text>
<text x="84.1" y="118.1">4</text>
<text x="83.7" y="125.7">11</text>
<text x="84.1" y="120.6">5</text>
<text x="84.1" y="123.2">6</text>
<text x="39.2" y="128.3">22</text>
<text x="39.6" y="130.8">8</text>
<text x="83.7" y="128.3">12</text>
<text x="83.7" y="130.8">13</text>
</g>
<g font-size="1.4" fill="#008484">
<text x="42.9" y="73.1">VCC</text>
<text x="64.9" y="73.1">(PCINT0/CLKO/ICP1)PB0</text>
<text x="68.5" y="75.7">(PCINT1/OC1A)PB1</text>
<text x="42.9" y="80.8">AVCC</text>
<text x="64.5" y="80.8">(PCINT3/OC2A/MOSI)PB3</text>
<text x="66.2" y="78.2">(PCINT2/OC1B/SS)PB2</text>
<text x="68.8" y="83.3">(PCINT4/MISO)PB4</text>
<text x="42.9" y="88.4">AREF</text>
<text x="62.8" y="88.4">(PCINT6/XTAL1/TOSC1)PB6</text>
<text x="69.4" y="85.8">(PCINT5/SCK)PB5</text>
<text x="62.8" y="90.9">(PCINT7/XTAL2/TOSC2)PB7</text>
<text x="68.6" y="94.7">(PCINT8/ADC0)PC0</text>
<text x="67.8" y="99.8">(PCINT10/ADC2)PC2</text>
<text x="68.6" y="97.3">(PCINT9/ADC1)PC1</text>
<text x="64.4" y="104.9">(PCINT12/SDA/ADC4)PC4</text>
<text x="64.5" y="107.4">(PCINT13/SCL/ADC5)PC5</text>
<text x="67.8" y="102.4">(PCINT11/ADC3)PC3</text>
<text x="66.9" y="110">(PCINT14/RESET)PC6</text>
<text x="68.6" y="113.8">(PCINT16/RXD)PD0</text>
<text x="68.6" y="118.9">(PCINT18/INT0)PD2</text>
<text x="68.8" y="116.3">(PCINT17/TXD)PD1</text>
<text x="64.2" y="121.4">(PCINT19/OC2B/INT1)PD3</text>
<text x="66.6" y="123.9">(PCINT20/XCK/T0)PD4</text>
<text x="42.9" y="131.6">GND</text>
<text x="42.9" y="129">GND</text>
<text x="64.1" y="129">(PCINT22/OC0A/AIN0)PD6</text>
<text x="65.7" y="126.5">(PCINT21/OC0B/T1)PD5</text>
<text x="68.4" y="131.6">(PCINT23/AIN1)PD7</text>
</g>
</svg>
